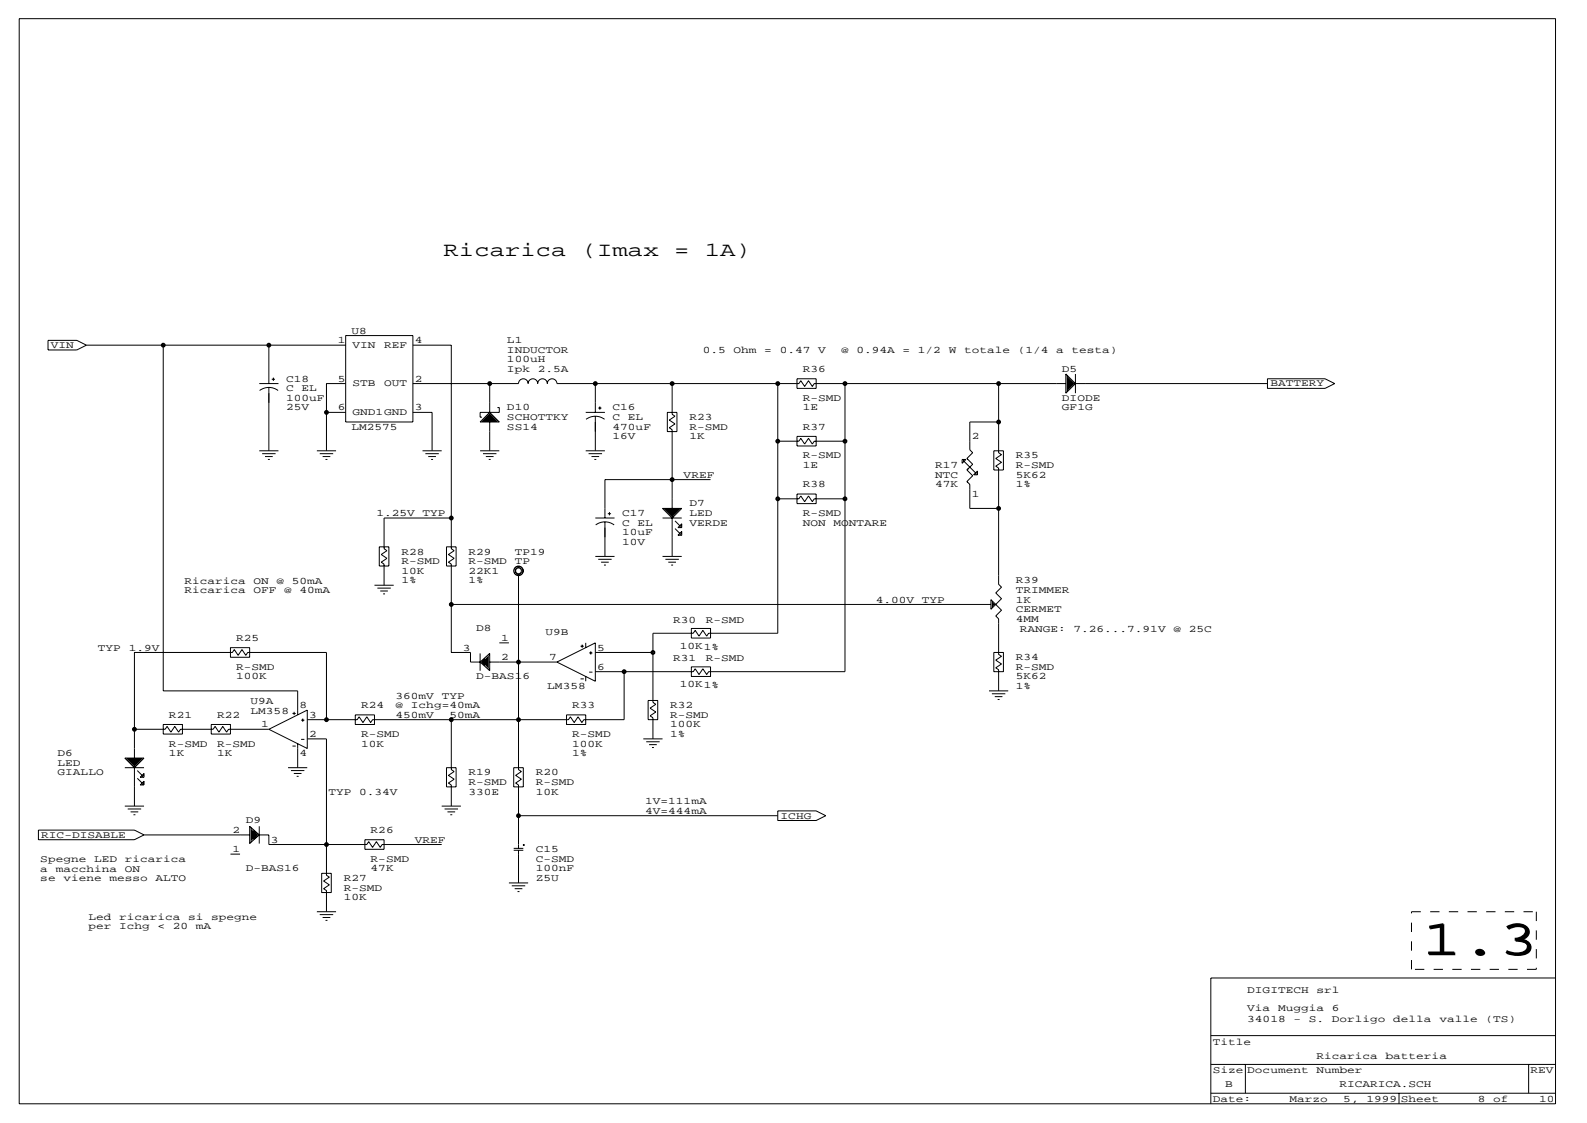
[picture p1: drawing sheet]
<svg xmlns="http://www.w3.org/2000/svg" width="420mm" height="297mm" viewBox="0 0 420 297" stroke-linecap="round" stroke-linejoin="round" font-family="sans-serif">
<g fill="none" stroke="#000" stroke-width=".26">
<path d="M5.1 4.9h406.4v287.1h-406.4zM12.7 90h7.6l2.6 1.3-2.6 1.3h-7.6zM22.9 91.3h68.5M43.2 91.3v91.4h35.5v6.4M71.1 91.3v10.2M72.3 99.9v.8M91.4 88.8h17.8v22.8h-17.8zM109.2 91.3h10.2v53.8l.7 .6-1.5 1 1.5 1-1.5 1 .8 .5v23.4h5.1v2.5h2.5M281.9 98.9l2.6 2.6-2.6 2.5zM282.2 99.4h.1M282.2 99.7h.2M282.2 99.9h.5"/>
<path d="M284.5 98.9v5.1M68.6 101.5h5.1M68.6 119.2h5.1M68.7 103.3a4.1 4.1 0 0 1 4.9 0M71.1 102.5v16.7M71.9 100.3h.8M83.8 119.2h5.1M86.4 109.1h5M91.4 101.5h-5v17.7M109.2 101.5h28a1.27 1.27 0 0 1 1.2-1.3 1.27 1.27 0 0 1 1.3 1.3 1.27 1.27 0 0 1 1.3-1.3 1.27 1.27 0 0 1 1.2 1.3 1.27 1.27 0 0 1 1.3-1.3 1.27 1.27 0 0 1 1.3 1.3 1.27 1.27 0 0 1 1.3-1.3 1.27 1.27 0 0 1 1.2 1.3h64l.5-.8 1.1 1.5 1-1.5 1 1.5 .5-.7h66.5M109.2 109.1h5.1v10.1M111.8 119.2h5"/>
<path d="M127 111.6l2.5-2.5 2.6 2.5zM127 119.2h5.1M127.5 111.4h4.1M127.8 111.1h3.5M128 110.9h3.1M128.3 110.6h2.5M128.5 110.3h2.1M128.8 110.1h1.5M129 109.8h1M129.3 109.6h.5M129.5 109.3h.1M129.5 101.5v7.6"/>
<path d="M129.5 111.6v7.6M131.6 107.8h.5v1.3h-5.1v1.2h.5M154.9 109.1h5.1M154.9 119.2h5.1M155 110.9a4.1 4.1 0 0 1 4.9 0M157.5 101.5v7.6M157.5 110.1v9.1M158.2 107.9h.9M158.7 107.5v.9M176.5 109.1h2.6v5.1h-2.6zM177.8 101.5v8.1l.8 .5-1.6 1 1.6 1-1.6 1 .8 .6v20.8M205.7 116.7h5.6l.5-.8 1.1 1.6 1-1.6 1 1.6 .5-.8h8.1"/>
<path d="M205.7 101.5v66h-18.2l-.6 .8-1-1.6-1 1.6-1-1.6-.5 .8h-10.7v18.3l.8 .5-1.5 1 1.5 1-1.5 1 .7 .6v5.5M210.8 100.2h5.1v2.5h-5.1zM210.8 115.4h5.1v2.6h-5.1zM223.5 101.5v76.2h-36l-.6 .7-1-1.5-1 1.5-1-1.5-.5 .8h-25.9M262.9 119.2h2.5v5.1h-2.5zM264.2 111.6h-7.7v7.4l.8 .7-1.5 1.6 1.5 1.5-1.5 1.5 1.5 1.5-1.5 1.6 .7 .7v6.4h7.7M264.2 101.5v18.2l.7 .6-1.5 1 1.5 1-1.5 1 .8 .5v30.7l.7 .8-1.5 1.5 1.5 1.6-2.8 2.7v-2.5l2.8 2.8-1.5 1.5 .8 .8v9.4l.7 .5-1.5 1 1.5 1-1.5 1 .8 .6v5.5M282.2 103.5h.1M282.2 100.2h.8M282.2 102.7h.8M282.2 101.5h2M282.2 100.4h1"/>
<path d="M282.2 100.7h1.3M282.2 101h1.5M282.2 101.2h1.8M282.2 101.7h1.8M282.2 102h1.5M282.2 102.2h1.3M282.2 102.5h1M282.2 103h.5M282.2 103.2h.2M284.5 101.5h50.8M335.3 100.2h15.2l2.6 1.3-2.6 1.2h-15.2zM69.3 120h3.6"/>
<path d="M70.1 120.8h2M70.9 121.5h.5M84.6 120h3.5M85.3 120.8h2.1M86.1 121.5h.5M112.5 120h3.6M113.3 120.8h2M114 121.5h.6M119.4 137h-17.8v8.1l.8 .6-1.6 1 1.6 1-1.6 1 .8 .5v5.6M127.8 120h3.5M128.5 120.8h2.1M129.3 121.5h.5"/>
<path d="M155.7 120h3.6M156.5 120.8h2M157.2 121.5h.5M157.5 137h5.1M157.6 138.9a4.1 4.1 0 0 1 4.9 0M160 138v9.2M160.8 135.9h.8M161.2 135.4v.9M175.3 134.5h5l-2.5 2.5zM175.3 137h5M175.8 134.7h4M176 135h3.6"/>
<path d="M176.3 135.2h3M176.5 135.5h2.6M176.8 135.7h2M177 136h1.6M177.3 136.3h1M177.5 136.5h.6M177.8 136.8h.1M177.8 137v10.2M178.6 137.8l1.2 1.3M178.6 139.8l1.2 1.3M179.8 139.3h.3M180.1 139.1h.1"/>
<path d="M180.3 138.5v1.1h-1zM188 126.9h-28v10.1M205.7 131.9h5.6l.5-.7 1.1 1.5 1-1.5 1 1.5 .5-.8h8.1M210.8 130.7h5.1v2.5h-5.1zM254.5 121.5h1l-1 1zM254.8 122h.1M254.8 121.8h.2M255 122l3.1 3.1M257.6 125.6l1-1v1zM258.1 125.3h.2M258.3 125.1h.1M99.1 154.8h5"/>
<path d="M99.8 155.6h3.6M100.3 144.6h2.6v5.1h-2.6zM100.6 156.3h2M101.3 157.1h.6M118.1 144.6h2.5v5.1h-2.5zM119.4 159.9h142.7M136.1 150.7h.1M136.1 151h.1M136.1 151.2h.1M136.1 150.5h.3M136.1 151.5h.3M136.4 150.2h.3"/>
<path d="M136.4 151.8h.3M136.7 150h1M136.7 152h1M137.2 152.3v51.3l.7 .5-1.5 1 1.5 1-1.5 1 .8 .5v16.8M137.7 150.2h.2M137.7 151.8h.2M137.9 150.5h.3M137.9 151.5h.3M138.2 150.7h.1M138.2 151h.1M138.2 151.2h.1M157.5 147.2h5.1"/>
<path d="M158.2 147.9h3.6M159 148.7h2M159.8 149.5h.5M175.3 147.2h5M176 147.9h3.6M176.8 148.7h2M177.5 149.5h.6M179.3 141.6l1-1v1zM179.8 141.3h.3M180.1 141.1h.1M262.4 159.1h.1M262.4 159.9h.7"/>
<path d="M262.4 159.4h.2M262.4 159.6h.5M61 171.3h5v2.5h-5zM127 175.1l2.5-2.3v4.6zM127 172.8v4.6M127.3 175.1h2M127.5 174.9h1.8M127.5 175.4h1.8M127.8 174.6h1.5M127.8 175.6h1.5M128 174.4h1.3M128 175.9h1.3"/>
<path d="M128.5 174.1h.8M128.5 176.1h.8M128.8 176.4h.5M128.8 173.8h.5M129 173.6h.3M129 176.6h.3M129.3 173.3h.1M129.3 176.9h.1M129.5 175.1h17.8M132.1 170h2.5M147.3 175.1l10.2-5.1v10.2zM153.6 170.9h.8"/>
<path d="M153.6 179.6h.8M154 170.5v.9M154.9 170v1.3M154.9 178.9v1.3M155.9 172.7h.8M155.9 177.8h.8M156.3 172.3v.8M157.5 172.6h15.2M165.1 177.7v12.7h-10.7l-.5 .7-1-1.5-1 1.5-1-1.5-.5 .8h-51.8l-.6 .7-1-1.5-1 1.5-1-1.5-.5 .8h-13.2M182.9 166.2h5.1v2.6h-5.1zM182.9 176.4h5.1v2.5h-5.1zM262.4 160.6h.1"/>
<path d="M262.4 160.1h.5M262.4 160.4h.2M262.9 172.6h2.5v5.1h-2.5zM35.6 192.9h8.1l.5-.8 1 1.6 1-1.6 1 1.6 .6-.8h8.6l.5-.8 1 1.6 1-1.6 1 1.6 .6-.8h10.6M43.2 191.6h5.1v2.6h-5.1zM55.9 191.6h5.1v2.6h-5.1zM71.1 192.9l10.2-5.1v10.2zM77.4 188.7h.8M77.4 197.3h.8M77.8 188.3v.8M78.7 196.7v6.4M79.7 190.5h.8"/>
<path d="M79.7 195.6h.8M80.1 190.1v.8M81.3 195.4h5.1v36.1l.7 .5-1.5 1 1.5 1-1.5 1.1 .8 .5v5.6M86.4 190.4v-17.8h-20.9l-.5 .7-1-1.5-1 1.5-1-1.5-.5 .8h-25.9v27.9M94 189.1h5.1v2.5h-5.1zM119.4 190.4v13.2l.7 .5-1.5 1 1.5 1-1.5 1 .8 .5v5.6M149.9 189.1h5v2.5h-5zM170.2 195.4h5.1M170.9 196.2h3.6M171.4 185.3h2.6v5.1h-2.6zM171.7 197h2M172.5 197.7h.5"/>
<path d="M261.6 182.7h5.1M262.4 183.5h3.5M263.1 184.3h2.1M263.9 185h.5M10.2 219.6h25.4l2.5 1.2-2.5 1.3h-25.4zM33 200.5h5.1l-2.5 2.6zM33 213.2h5.1M33 203.1h5.1M33.5 200.8h4.1M33.8 214h3.5M33.8 201h3.5M34 201.3h3.1"/>
<path d="M34.3 201.5h2.5M34.5 214.7h2.1M34.5 201.8h2.1M34.8 202h1.5M35.1 202.3h1M35.3 215.5h.5M35.3 202.6h.5M35.6 202.8h.1M35.6 203.1v10.1M36.3 203.8l1.3 1.3M36.3 205.9l1.3 1.2M37.1 205.6l1-1v1z"/>
<path d="M37.6 205.3h.2M37.6 207.4h.2M37.8 205.1h.1M37.8 207.1h.1M38.1 206.6v1h-1zM66 218.6l2.6 2.2-2.6 2.3zM66.3 219.1h.1M66.3 219.3h.2M66.3 219.6h.5M66.3 219.8h1M68.6 218.6v4.5M76.2 203.1h5.1"/>
<path d="M77 203.8h3.5M77.7 204.6h2.1M78.5 205.3h.5M116.8 213.2h5.1M117.6 214h3.6M118.1 203.1h2.5v5h-2.5zM118.4 214.7h2M119.1 215.5h.5M135.9 203.1h2.5v5h-2.5zM137.2 215.8h68.5M205.7 214.5h10.2l2.5 1.3-2.5 1.2h-10.2zM38.1 220.8h27.9"/>
<path d="M61 225.9h2.5M66.3 222.6h.1M66.3 220.8h2M66.3 220.1h1.3M66.3 220.3h1.5M66.3 220.6h1.8M66.3 221.1h1.8M66.3 221.3h1.5M66.3 221.6h1.3M66.3 221.9h1M66.3 222.1h.5M66.3 222.4h.2"/>
<path d="M68.6 220.8h2.5v2.6h25.9l.5-.8 1.1 1.5 1-1.5 1 1.5 .5-.7h15.7M85.1 231h2.5v5.1h-2.5zM96.5 222.1h5.1v2.5h-5.1zM134.6 233.5h5.1M135.4 234.3h3.5M135.9 224.9h2.5M135.9 224.4h2.5M136.1 235.1h2.1M136.9 235.8h.5M137.2 224.9v8.6M138.4 223.4h.3v.2h-.3zM83.8 241.2h5.1"/>
<path d="M84.6 241.9h3.5M85.3 242.7h2.1M86.1 243.4h.5M411.5 258.7h-91.2v33.3M320.3 273.9h91.2M320.3 289.2h91.2M320.3 281.5h91.2M329.4 281.5v7.7M370.1 289.2v2.8M404.4 281.5v7.7"/>
<circle cx="43.2" cy="91.3" r=".51"/>
<circle cx="43.2" cy="91.3" r=".25"/>
<circle cx="71.1" cy="91.3" r=".51"/>
<circle cx="71.1" cy="91.3" r=".25"/>
<circle cx="86.4" cy="109.1" r=".51"/>
<circle cx="86.4" cy="109.1" r=".25"/>
<circle cx="129.5" cy="101.5" r=".51"/>
<circle cx="129.5" cy="101.5" r=".25"/>
<circle cx="157.5" cy="101.5" r=".51"/>
<circle cx="157.5" cy="101.5" r=".25"/>
<circle cx="177.8" cy="101.5" r=".51"/>
<circle cx="177.8" cy="101.5" r=".25"/>
<circle cx="205.7" cy="101.5" r=".51"/>
<circle cx="205.7" cy="116.7" r=".51"/>
<circle cx="205.7" cy="116.7" r=".25"/>
<circle cx="205.7" cy="101.5" r=".25"/>
<circle cx="223.5" cy="101.5" r=".51"/>
<circle cx="223.5" cy="116.7" r=".51"/>
<circle cx="223.5" cy="116.7" r=".25"/>
<circle cx="223.5" cy="101.5" r=".25"/>
<circle cx="264.2" cy="101.5" r=".51"/>
<circle cx="264.2" cy="111.6" r=".51"/>
<circle cx="264.2" cy="111.6" r=".25"/>
<circle cx="264.2" cy="101.5" r=".25"/>
<circle cx="119.4" cy="137" r=".51"/>
<circle cx="119.4" cy="137" r=".25"/>
<circle cx="177.8" cy="126.9" r=".51"/>
<circle cx="177.8" cy="126.9" r=".25"/>
<circle cx="205.7" cy="131.9" r=".51"/>
<circle cx="205.7" cy="131.9" r=".25"/>
<circle cx="223.5" cy="131.9" r=".51"/>
<circle cx="223.5" cy="131.9" r=".25"/>
<circle cx="264.2" cy="134.5" r=".51"/>
<circle cx="264.2" cy="134.5" r=".25"/>
<circle cx="119.4" cy="159.9" r=".51"/>
<circle cx="119.4" cy="159.9" r=".25"/>
<circle cx="137.2" cy="151" r="1.27"/>
<circle cx="137.2" cy="151" r=".76"/>
<circle cx="137.2" cy="175.1" r=".51"/>
<circle cx="137.2" cy="175.1" r=".25"/>
<circle cx="165.1" cy="177.7" r=".51"/>
<circle cx="165.1" cy="177.7" r=".25"/>
<circle cx="172.7" cy="172.6" r=".51"/>
<circle cx="172.7" cy="172.6" r=".25"/>
<circle cx="35.6" cy="192.9" r=".51"/>
<circle cx="35.6" cy="192.9" r=".25"/>
<circle cx="86.4" cy="190.4" r=".51"/>
<circle cx="86.4" cy="190.4" r=".25"/>
<circle cx="119.4" cy="190.4" r=".51"/>
<circle cx="119.4" cy="190.4" r=".25"/>
<circle cx="137.2" cy="190.4" r=".51"/>
<circle cx="137.2" cy="190.4" r=".25"/>
<circle cx="137.2" cy="215.8" r=".51"/>
<circle cx="137.2" cy="215.8" r=".25"/>
<circle cx="86.4" cy="223.4" r=".51"/>
<circle cx="86.4" cy="223.4" r=".25"/>
</g>
<path d="M373.4 241.2h33M373.4 256.4v-15.2M406.4 241.2v15.2M406.4 256.4h-33" fill="none" stroke="#000" stroke-width=".26" stroke-dasharray="2.5" stroke-linecap="butt"/>
<text font-size="13.2" x="376.2" y="252.4">1.3</text>
<g font-size="5.3">
<text x="117.3" y="67.8">Ricarica</text>
<text x="153.9" y="67.8">(Imax</text>
<text x="178.3" y="67.8">=</text>
<text x="186.4" y="67.8">1A)</text>
</g>
<g font-size="2.6">
<text x="93" y="88.3">U8</text>
<text x="13.5" y="92.1">VIN</text>
<text x="89.4" y="90.8">1</text>
<text x="93.2" y="92.1">VIN</text>
<text x="101.6" y="92.1">REF</text>
<text x="109.7" y="90.8">4</text>
<text x="134.1" y="90.8">L1</text>
<text x="134.1" y="93.3">INDUCTOR</text>
<text x="134.1" y="95.9">100uH</text>
<text x="185.9" y="93.4">0.5</text>
<text x="194.1" y="93.4">Ohm</text>
<text x="202.2" y="93.4">=</text>
<text x="206.2" y="93.4">0.47</text>
<text x="216.4" y="93.4">V</text>
<text x="222.5" y="93.4">@</text>
<text x="226.6" y="93.4">0.94A</text>
<text x="238.8" y="93.4">=</text>
<text x="242.8" y="93.4">1/2</text>
<text x="251" y="93.4">W</text>
<text x="255" y="93.4">totale</text>
<text x="269.2" y="93.4">(1/4</text>
<text x="279.4" y="93.4">a</text>
<text x="283.5" y="93.4">testa)</text>
<text x="75.7" y="101">C18</text>
<text x="89.4" y="101">5</text>
<text x="109.7" y="101">2</text>
<text x="134.1" y="98.4">Ipk</text>
<text x="142.2" y="98.4">2.5A</text>
<text x="212.3" y="98.4">R36</text>
<text x="280.9" y="98.4">D5</text>
<text x="75.7" y="103.5">C</text>
<text x="75.7" y="106">100uF</text>
<text x="79.8" y="103.5">EL</text>
<text x="93.2" y="102.2">STB</text>
<text x="101.6" y="102.2">OUT</text>
<text x="212.3" y="106">R-SMD</text>
<text x="280.9" y="106">DIODE</text>
<text x="336" y="102.2">BATTERY</text>
<text x="75.7" y="108.6">25V</text>
<text x="89.4" y="108.6">6</text>
<text x="93" y="113.7">LM2575</text>
<text x="93.2" y="109.8">GND1GND</text>
<text x="109.7" y="108.6">3</text>
<text x="134.1" y="108.6">D10</text>
<text x="134.1" y="111.1">SCHOTTKY</text>
<text x="134.1" y="113.7">SS14</text>
<text x="162.1" y="108.6">C16</text>
<text x="162.1" y="111.1">C</text>
<text x="162.1" y="113.7">470uF</text>
<text x="166.1" y="111.1">EL</text>
<text x="182.4" y="111.1">R23</text>
<text x="182.4" y="113.7">R-SMD</text>
<text x="212.3" y="108.6">1E</text>
<text x="212.3" y="113.7">R37</text>
<text x="280.9" y="108.6">GF1G</text>
<text x="162.1" y="116.2">16V</text>
<text x="182.4" y="116.2">1K</text>
<text x="257" y="116.2">2</text>
<text x="212.3" y="121.3">R-SMD</text>
<text x="212.3" y="123.8">1E</text>
<text x="247.4" y="123.8">R17</text>
<text x="268.7" y="121.3">R35</text>
<text x="268.7" y="123.8">R-SMD</text>
<text x="180.8" y="126.4">VREF</text>
<text x="212.3" y="128.9">R38</text>
<text x="247.4" y="126.4">NTC</text>
<text x="247.4" y="128.9">47K</text>
<text x="257" y="131.4">1</text>
<text x="268.7" y="126.4">5K62</text>
<text x="268.7" y="128.9">1%</text>
<text x="99.6" y="136.6">1.25V</text>
<text x="111.8" y="136.6">TYP</text>
<text x="164.6" y="136.5">C17</text>
<text x="182.4" y="134">D7</text>
<text x="182.4" y="136.5">LED</text>
<text x="212.3" y="136.5">R-SMD</text>
<text x="164.6" y="139.1">C</text>
<text x="164.6" y="141.6">10uF</text>
<text x="168.7" y="139.1">EL</text>
<text x="182.4" y="139.1">VERDE</text>
<text x="212.3" y="139.1">NON</text>
<text x="220.5" y="139.1">MONTARE</text>
<text x="106.2" y="146.7">R28</text>
<text x="106.2" y="149.2">R-SMD</text>
<text x="124" y="146.7">R29</text>
<text x="124" y="149.2">R-SMD</text>
<text x="136.1" y="146.7">TP19</text>
<text x="136.1" y="149.2">TP</text>
<text x="164.6" y="144.1">10V</text>
<text x="48.8" y="154.4">Ricarica</text>
<text x="67.1" y="154.4">ON</text>
<text x="73.2" y="154.4">@</text>
<text x="77.2" y="154.4">50mA</text>
<text x="106.2" y="151.8">10K</text>
<text x="106.2" y="154.3">1%</text>
<text x="124" y="151.8">22K1</text>
<text x="124" y="154.3">1%</text>
<text x="268.7" y="154.3">R39</text>
<text x="48.8" y="156.9">Ricarica</text>
<text x="67.1" y="156.9">OFF</text>
<text x="75.2" y="156.9">@</text>
<text x="79.2" y="156.9">40mA</text>
<text x="231.6" y="159.4">4.00V</text>
<text x="243.8" y="159.4">TYP</text>
<text x="268.7" y="156.8">TRIMMER</text>
<text x="268.7" y="159.4">1K</text>
<text x="268.7" y="161.9">CERMET</text>
<text x="126" y="167">D8</text>
<text x="178.1" y="164.7">R30</text>
<text x="186.7" y="164.7">R-SMD</text>
<text x="268.7" y="164.5">4MM</text>
<text x="269.7" y="167.1">RANGE:</text>
<text x="284" y="167.1">7.26...7.91V</text>
<text x="310.4" y="167.1">@</text>
<text x="314.5" y="167.1">25C</text>
<text x="25.9" y="172.1">TYP</text>
<text x="34" y="172.1">1.9V</text>
<text x="62.5" y="169.5">R25</text>
<text x="122.4" y="172.1">3</text>
<text x="132.6" y="169.5">1</text>
<text x="144.3" y="168">U9B</text>
<text x="158" y="172.1">5</text>
<text x="179.8" y="171.6">10K1%</text>
<text x="62.5" y="177.2">R-SMD</text>
<text x="62.5" y="179.7">100K</text>
<text x="126" y="179.7">D-BAS16</text>
<text x="132.6" y="174.6">2</text>
<text x="145.3" y="174.6">7</text>
<text x="158" y="177.2">6</text>
<text x="178.1" y="174.9">R31</text>
<text x="186.7" y="174.9">R-SMD</text>
<text x="268.7" y="174.6">R34</text>
<text x="268.7" y="177.2">R-SMD</text>
<text x="268.7" y="179.7">5K62</text>
<text x="104.6" y="184.8">360mV</text>
<text x="116.8" y="184.8">TYP</text>
<text x="144.8" y="182.2">LM358</text>
<text x="179.8" y="181.7">10K1%</text>
<text x="268.7" y="182.2">1%</text>
<text x="44.7" y="189.9">R21</text>
<text x="57.4" y="189.9">R22</text>
<text x="66.3" y="186.3">U9A</text>
<text x="66.3" y="188.8">LM358</text>
<text x="79.2" y="187.3">8</text>
<text x="81.8" y="189.9">3</text>
<text x="95.5" y="187.3">R24</text>
<text x="104.6" y="187.4">@</text>
<text x="104.6" y="189.9">450mV</text>
<text x="108.7" y="187.4">Ichg=40mA</text>
<text x="118.9" y="189.9">50mA</text>
<text x="151.4" y="187.3">R33</text>
<text x="177.3" y="187.3">R32</text>
<text x="177.3" y="189.9">R-SMD</text>
<text x="44.7" y="197.5">R-SMD</text>
<text x="57.4" y="197.5">R-SMD</text>
<text x="69.1" y="192.4">1</text>
<text x="81.8" y="194.9">2</text>
<text x="95.5" y="194.9">R-SMD</text>
<text x="95.5" y="197.5">10K</text>
<text x="151.4" y="194.9">R-SMD</text>
<text x="151.4" y="197.5">100K</text>
<text x="177.3" y="192.4">100K</text>
<text x="177.3" y="194.9">1%</text>
<text x="15.2" y="200">D6</text>
<text x="15.2" y="202.6">LED</text>
<text x="44.7" y="200">1K</text>
<text x="57.4" y="200">1K</text>
<text x="79.2" y="200">4</text>
<text x="151.4" y="200">1%</text>
<text x="15.2" y="205.1">GIALLO</text>
<text x="124" y="205.1">R19</text>
<text x="124" y="207.6">R-SMD</text>
<text x="141.7" y="205.1">R20</text>
<text x="141.7" y="207.6">R-SMD</text>
<text x="86.9" y="210.2">TYP</text>
<text x="95" y="210.2">0.34V</text>
<text x="124" y="210.2">330E</text>
<text x="141.7" y="210.2">10K</text>
<text x="170.7" y="212.8">1V=111mA</text>
<text x="170.7" y="215.3">4V=444mA</text>
<text x="10.9" y="221.6">RIC-DISABLE</text>
<text x="61.5" y="220.3">2</text>
<text x="65" y="217.8">D9</text>
<text x="98" y="220.3">R26</text>
<text x="206.5" y="216.5">ICHG</text>
<text x="61.5" y="225.4">1</text>
<text x="71.6" y="222.9">3</text>
<text x="98" y="228">R-SMD</text>
<text x="109.7" y="222.9">VREF</text>
<text x="141.7" y="225.4">C15</text>
<text x="141.7" y="228">C-SMD</text>
<text x="10.7" y="228">Spegne</text>
<text x="10.7" y="230.6">a</text>
<text x="10.7" y="233.1">se</text>
<text x="14.7" y="230.6">macchina</text>
<text x="16.8" y="233.1">viene</text>
<text x="24.9" y="228">LED</text>
<text x="29" y="233.1">messo</text>
<text x="33" y="228">ricarica</text>
<text x="33" y="230.6">ON</text>
<text x="41.1" y="233.1">ALTO</text>
<text x="65" y="230.5">D-BAS16</text>
<text x="90.9" y="233">R27</text>
<text x="98" y="230.5">47K</text>
<text x="141.7" y="230.5">100nF</text>
<text x="141.7" y="233">Z5U</text>
<text x="90.9" y="235.6">R-SMD</text>
<text x="90.9" y="238.1">10K</text>
<text x="23.4" y="243.3">Led</text>
<text x="23.4" y="245.8">per</text>
<text x="31.5" y="243.3">ricarica</text>
<text x="31.5" y="245.8">Ichg</text>
<text x="41.7" y="245.8">&lt;</text>
<text x="45.7" y="245.8">20</text>
<text x="49.8" y="243.3">si</text>
<text x="51.8" y="245.8">mA</text>
<text x="55.9" y="243.3">spegne</text>
<text x="329.9" y="262.7">DIGITECH</text>
<text x="348.2" y="262.7">srl</text>
<text x="329.9" y="267.3">Via</text>
<text x="338.1" y="267.3">Muggia</text>
<text x="352.3" y="267.3">6</text>
<text x="329.9" y="270.4">34018</text>
<text x="342.1" y="270.4">-</text>
<text x="346.2" y="270.4">S.</text>
<text x="352.3" y="270.4">Dorligo</text>
<text x="368.6" y="270.4">della</text>
<text x="380.7" y="270.4">valle</text>
<text x="392.9" y="270.4">(TS)</text>
<text x="320.8" y="276.5">Title</text>
<text x="348.2" y="280">Ricarica</text>
<text x="366.5" y="280">batteria</text>
<text x="320.8" y="283.8">Size Document</text>
<text x="324.1" y="287.6">B</text>
<text x="348.2" y="283.8">Number</text>
<text x="354.3" y="287.6">RICARICA.SCH</text>
<text x="404.9" y="283.8">REV</text>
<text x="320.8" y="291.5">Date:</text>
<text x="341.1" y="291.5">Marzo</text>
<text x="355.3" y="291.5">5,</text>
<text x="361.4" y="291.5">1999 Sheet</text>
<text x="390.9" y="291.5">8</text>
<text x="395" y="291.5">of</text>
<text x="407.2" y="291.5">10</text>
</g>
</svg>
